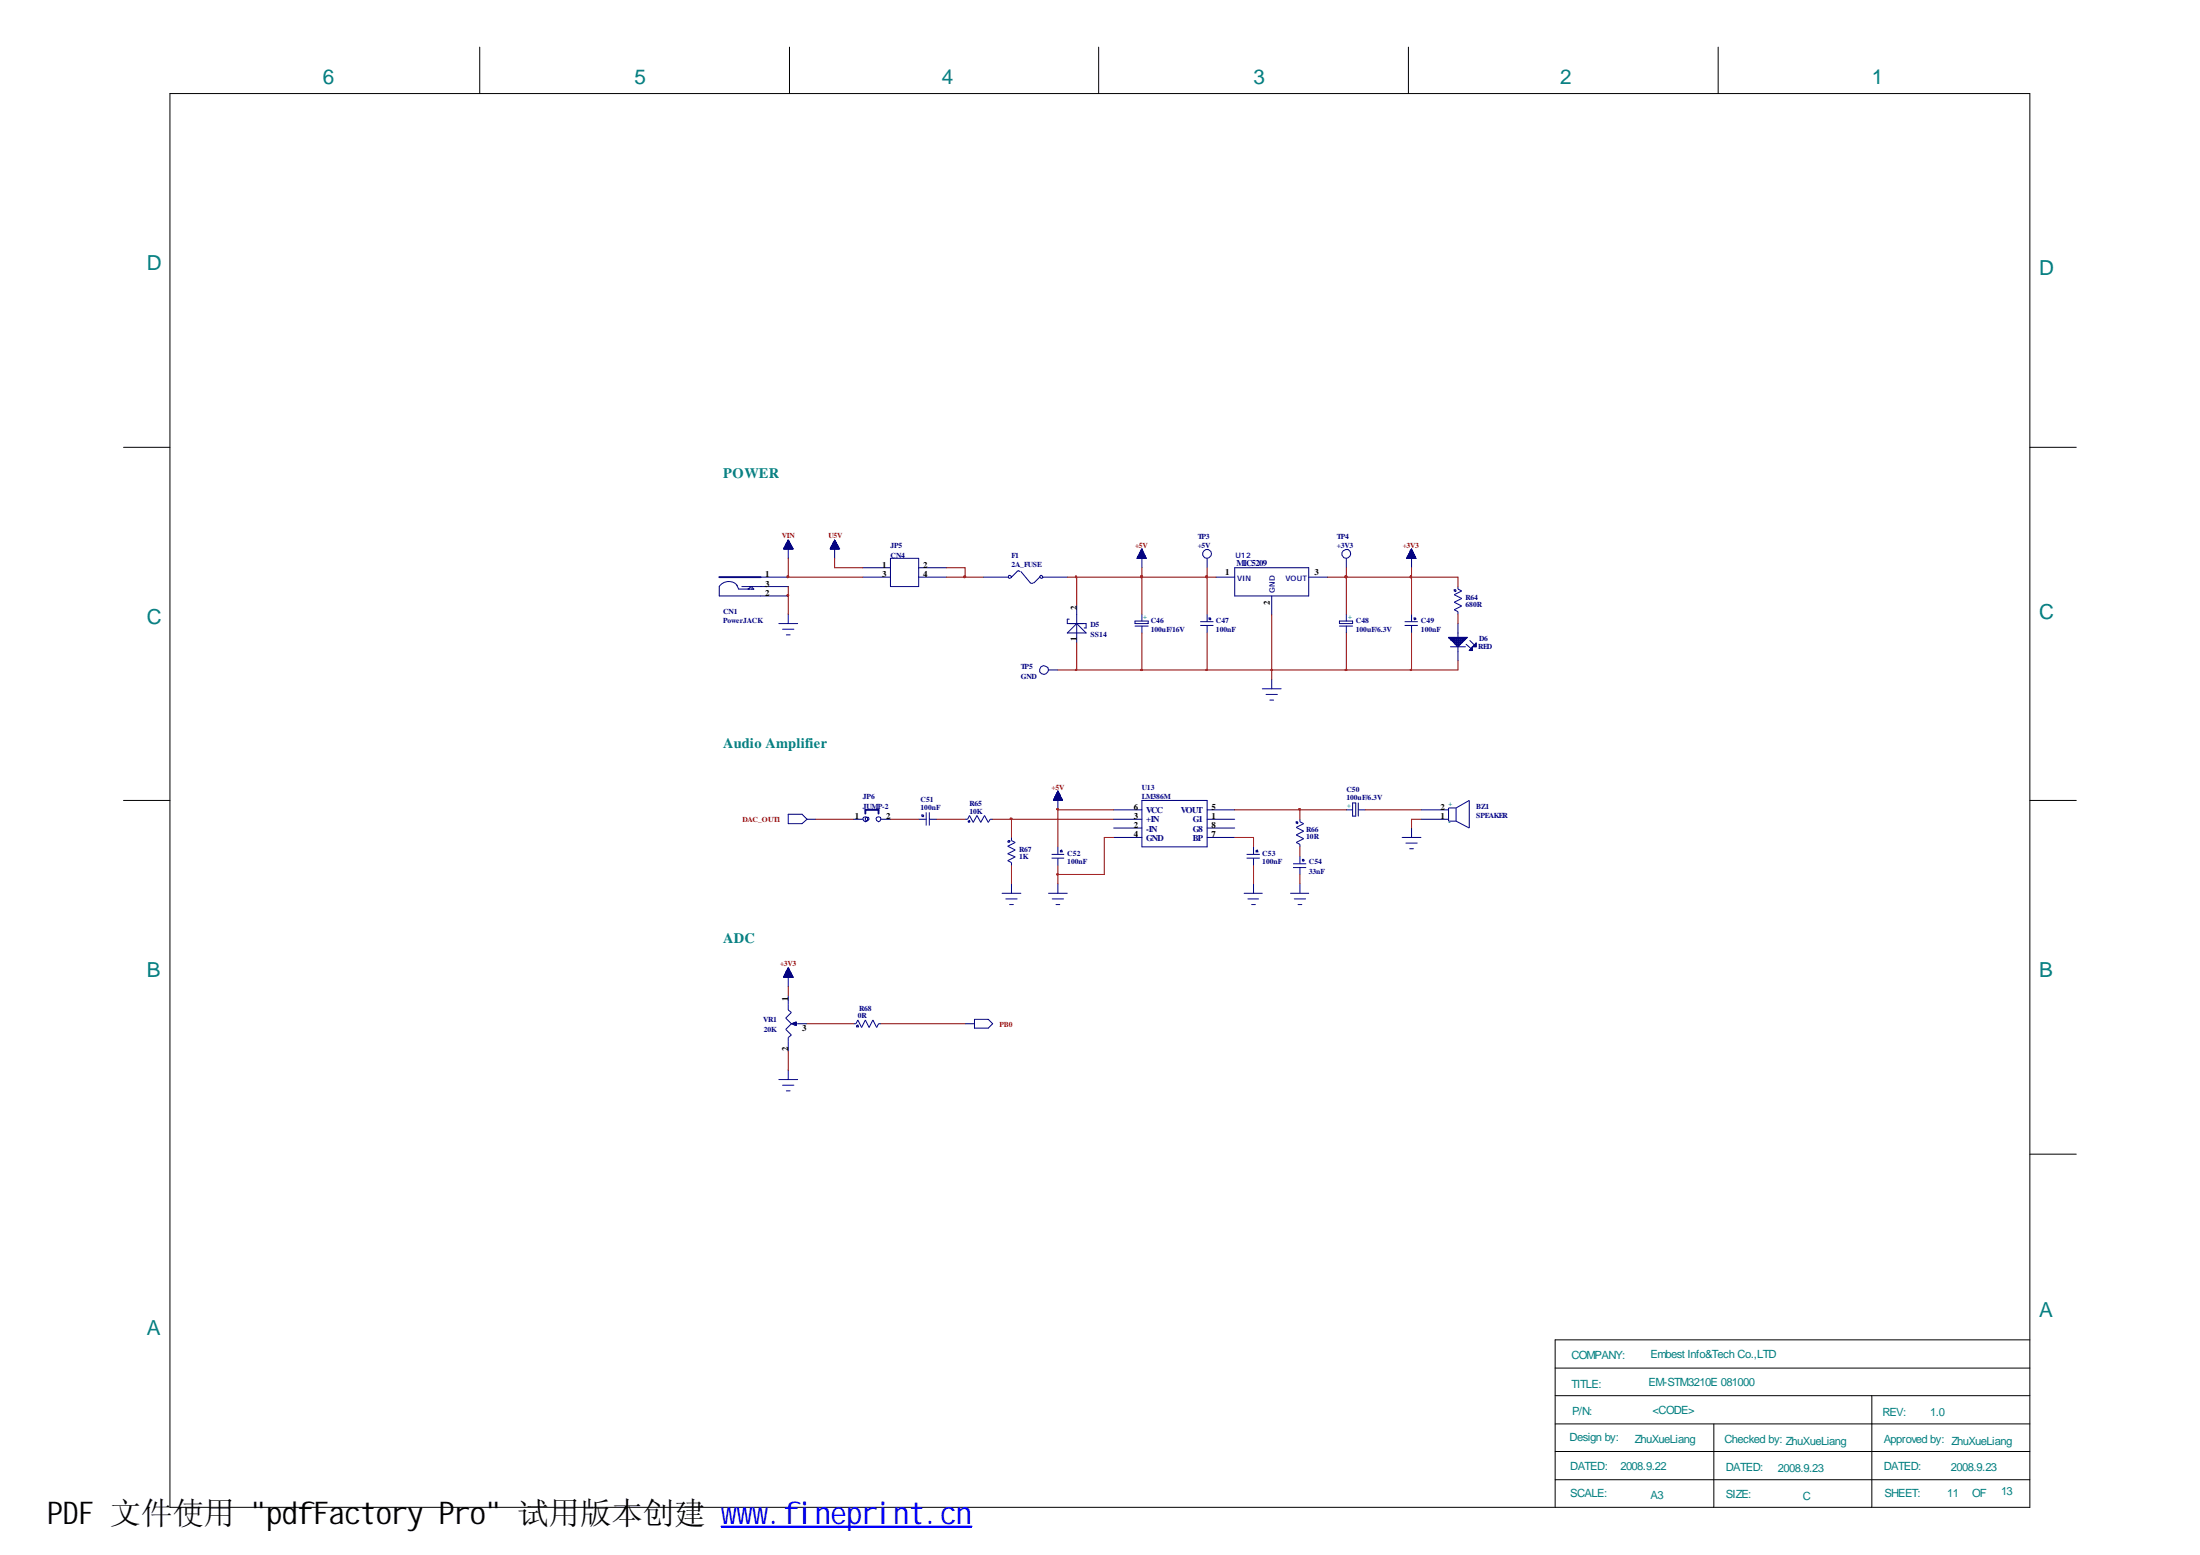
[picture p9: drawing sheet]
<svg xmlns="http://www.w3.org/2000/svg" width="297mm" height="210mm" viewBox="0 0 297 210" stroke-linecap="round" stroke-linejoin="round" font-family="sans-serif">
<g fill="none" stroke="#000080" stroke-width=".14">
<path d="M99.5 79l.2 .5h2.1l-.4-.3-.4 .3M99.6 79.1a1.51 1.51 0 0 0-2.5 .1v1.2h9.3M100.2 79.2h6.2M102.7 77.9h3.7M105.8 74h1.2v.1M105.8 73.9v.2M105.9 74.1v-.3h1v.3M105.9 73.9h1M106 73.8h.8M106 74.1v-.4h.8v.4M106.1 73.6h.7M106.1 73.5h.7v.6"/>
<path d="M106.1 73.4v.7M106.2 73.4h.5M106.2 74.1v-.8h.5v.8M106.3 73.3h.3M106.3 73.2v.9M106.3 73.2h.3v.9M106.3 73.1h.2M106.3 73h.2v1.1M106.3 72.9v1.2M106.4 72.9v2.5M106.4 72.9l-.6 1.2M106.4 72.9l.7 1.2h-1.3"/>
<path d="M112.2 74h1.1v.1M112.2 73.9h1M112.3 73.8h.8M112.3 74.1v-.4h.8v.4M112.4 73.5h.6v.6M112.4 73.4h.5M112.5 73.3h.4M112.5 73.2v.9M112.6 73.2h.3v.9M112.7 72.9l.7 1.2h-1.3zM112.7 73h.1v1.1M112.7 72.9v2.5"/>
<path d="M112.8 73.1h-.2v1M112.9 73.3h-.5v.8M112.9 73.3v.8M113 73.6h-.6v.5M113.2 73.8h-1v.3M113.2 73.8v.3M116.5 77.9h3.7M116.5 76.6h3.7M120.2 75.4h3.8v3.8h-3.8zM124 77.9h3.8M124 76.6h3.8M132.8 77.9h3.3"/>
<path d="M136.2 77.7h.3l.1 .2-.3 .2-.2-.1zM137.7 77.1h-.3l-.8 .8M137.8 77.1l1.3 1.6 .2 .1M139.5 78.7l-.1 .1M140.4 77.9l-.8 .8M140.5 77.7l.3 .2-.2 .2-.2-.3zM140.9 77.9h3.2M153.6 75.3h1.1v.1M153.7 75.1h.9M153.7 75v.4M153.8 75h.8v.4M153.8 74.9h.7v.5"/>
<path d="M153.8 74.8h.6v.6M153.9 74.6h.4M153.9 74.5v.9M154 74.5h.3v.9M154 74.4h.3M154 74.4v1M154.1 74.4h.2v1M154.1 74.3h.1M154.2 74.1v2.5M154.2 74.1l.6 1.3h-1.3zM154.2 74.2h-.1v1.2M154.4 74.7h-.6v.7"/>
<path d="M154.5 74.9h-.7v.5M154.7 75.2h-1.1v.2M163 75.4v1.2M164.2 77.9h2.5M166.7 76.6h10v3.8h-10zM176.7 77.9h2.5M181.8 75.4v1.2M190 75.3h1.1M190.1 75.1h.9M190.1 75v.4M190.2 75h.8v.4M190.2 74.9h.7"/>
<path d="M190.2 75.4v-.5h.7v.5M190.2 74.8h.6M190.3 74.6h.5M190.3 74.5v.9M190.4 74.5h.4v.9M190.4 74.4h.3M190.4 74.4h.3v1M190.4 74.3v1.1M190.5 74.3h.1M190.6 74.1v2.5M190.6 74.1l.6 1.3h-1.3zM190.6 74.2h-.1v1.2"/>
<path d="M190.8 74.7h-.6v.7M190.8 74.6v.8M191.1 75.2h-1.1v.2M191.1 75.1v.3M196.3 79.6h.2l.1 .2-.1 .1-.2-.1zM196.8 79.2v.3l.6 .3-1.1 .5 1.1 .5-1.1 .5 1.1 .5-1.1 .5 .5 .3v.3M105.2 84.2h2.5M105.7 84.9h1.5M106.2 85.7h.5M106.4 82.9v1.3M141.6 90.4h1.2M144.4 83.6h-.3v.6h2.5v.6h-.2"/>
<path d="M145.4 81.7v5M145.4 84.2l1.2 1.2h-2.5zM153.2 83.8h1.8v.4h-1.8zM153.2 84.5h1.8M154.2 82.9v.9M154.2 84.5v.9M162.1 84.4h1.7M162.1 83.9h1.7M163 82.9v1M163 84.4v1M163.2 83.4h.2l.1 .2-.1 .1-.2-.1zM170.4 93h2.6"/>
<path d="M170.9 93.7h1.6M171.4 94.5h.6M171.7 80.4v2.6M171.7 91.7v1.3M180.8 83.8h1.8v.4h-1.8zM180.8 84.5h1.8M181.8 82.9v.9M181.8 84.5v.9M189.7 84.4h1.7M189.7 83.9h1.7M190.6 82.9v1M190.6 84.4v1"/>
<path d="M190.9 83.4h.2l.1 .2-.2 .1zM195.6 86h2.5l-1.3 1.3zM195.6 86.1h2.4M195.7 86v.2h2.3v-.2M195.8 86v.4h2M195.8 87.3h2.1M196 86v.5h1.7v-.5M196.1 86v.5h1.4M196.3 86v.7h1.1v-.7M196.3 86v.8h1M196.4 86v1M196.6 86v1.1h.4"/>
<path d="M196.7 86v1.2M196.8 84.2v5M196.9 86v1.2h-.1M197.1 86v1.1M197.2 86v1h-.7M197.4 86v.8M197.6 86v.5M197.9 86v.3M198 87l.6 .6v.2M198.5 86.5l.6 .6M198.5 87.6h.3M198.8 87.3v.5h-.4z"/>
<path d="M198.8 87.7h-.3v.1M198.8 87.5h-.1v.3M199.1 87.1h.2M199.1 87.1v.2M199.3 87.2h-.3v.1M199.3 87h-.1v.3M199.3 86.8v.5h-.5zM106.4 109.9h1.9l.7 .7-.7 .6h-1.9zM109 110.6h1.2M115.2 110.6h1.3M116.6 110.3h.2h.3l.1 .3-.2 .2-.2 .1-.2-.1-.1-.3zM116.8 110.4l.5-.1v.3l-.3 .2-.2-.1z"/>
<path d="M118.4 110.3h.2h.3l.1 .3-.2 .2-.2 .1-.2-.1-.1-.3zM119 110.6h1.2M124 110.6h1.1M124.5 110h.1l.1 .2-.1 .1-.1-.1zM125.1 109.7v1.7M125.5 109.7v1.7M125.5 110.6h1M130.3 110.6h.3l.3-.5 .5 .9 .5-.9 .5 .9 .5-.9 .5 .9 .3-.4h.3M130.7 110.8h.2l.1 .1-.2 .1zM136.1 113.5l.3 .1-.2 .1-.1-.1zM136.6 113v.5l.5 .2-1 .5 1 .5-1 .5 1 .5-1 .5 .5 .2v.5M136.6 119.3v1.3"/>
<path d="M142 115.8h1.7M142 115.3h1.7M142.2 108h1.2M142.3 107.9h1.1v.1M142.3 108v-.2h1v.2M142.4 107.7h.9M142.4 107.6h.9v.4M142.4 107.5v.5M142.5 107.5h.7M142.6 107.4h.6v.6M142.6 107.3h.5M142.6 107.2v.8"/>
<path d="M142.7 107.2h.4v.8M142.7 107.1h.3v.9M142.7 107v1M142.7 107h.3M142.8 106.8v2.5M142.8 114.3v1M142.8 115.8v1.1M142.8 119.3v1.3M142.8 106.8l-.6 1.2M142.8 106.8l.6 1.2M142.8 106.9h.1v1.1M142.9 106.9h-.2v1.1"/>
<path d="M143.2 114.8l.1-.1 .1 .3h-.2zM143.2 107.5h-.7v.5M143.4 108h-1.2M150.4 110.6h3.8M150.4 109.3h3.8M150.4 111.8h3.8M150.4 113h3.8M154.2 108h8.8v6.3h-8.8zM163 110.6h3.7M163 109.3h3.7M163 111.8h3.7M163 113h3.7"/>
<path d="M168.3 115.8h1.8M168.3 115.3h1.8M169.2 114.3v1M169.2 115.8v1.1M169.2 119.3v1.3M169.6 114.8l.2-.1v.3h-.2zM174.6 117.1h1.8M174.6 116.6h1.8M175 110.9h.2l.1 .2-.1 .1-.2-.1zM175.5 110.6v.3l.5 .3-1 .5 1 .5-1 .5 1 .5-1 .5 .5 .3v.3M175.5 115.6v1M175.5 117.1v.9"/>
<path d="M175.5 119.3v1.3M175.9 116h.1l.1 .2-.2 .1zM181.8 109.3h.8M182.6 108.4h.4v1.8h-.4zM183.4 109.3h.9M183.4 108.4v1.8M189.3 113h2.6M189.8 113.8h1.5M190.3 114.6h.5M190.6 111.8v1.2M191.9 110.6h3.7M191.9 109.3h3.7"/>
<path d="M196.6 109.1l1.8-1.1v3.8l-1.8-1M196.6 109.1v1.7M196.6 109.1h-1v1.7h1M105.8 131.9v-.1h1.2v.1M105.8 131.8h1.2M105.9 131.7h1v.2M106 131.4v.5M106 131.5h.8M106.1 131.2v.7M106.1 131.2h.7v.7M106.1 131.4h.7v.5M106.1 131.3h.7"/>
<path d="M106.2 131.2h.5v.7M106.3 130.9v1M106.3 131h.3v.9M106.3 131.9v-1.2h.2v1.2M106.3 130.9h.3M106.3 130.8h.2M106.4 130.7v2.5M106.4 134.4v1.9l.4 .4-.7 .7 .7 .8M106.4 130.7l-.6 1.2M106.4 130.7l.7 1.2h-1.3M106.7 131.1h-.5v.8M106.8 138.2h2.2"/>
<path d="M106.8 138.2l.7-.3v.5zM106.8 138.2l-.7 .8 .7 .7-.4 .4v1.8M106.9 138.1v.1M106.9 131.6h-1v.3M107.2 138.4h.3M107.2 138v.3M107.4 138v.4M107.4 137.9v.5M107.5 138.1h-.4v.2M115.2 138.2h.4l.2-.5 .5 1 .5-1 .5 1 .6-1 .5 1 .2-.5h.4M115.7 138.4h.1l.1 .2h-.2zM130.3 138.2h1.3"/>
<path d="M131.6 137.6h1.8l.6 .6-.6 .6h-1.8zM135.3 120.6h2.5M135.8 121.3h1.5M136.3 122.1h.5M141.6 120.6h2.5M142.1 121.3h1.5M142.6 122.1h.5M168 120.6h2.4M168.5 121.3h1.4M169 122.1h.5M174.2 120.6h2.5M174.8 121.3h1.5"/>
<path d="M175.3 122.1h.5M105.2 145.7h2.5M105.7 146.5h1.5M106.2 147.2h.5M106.4 144.5v1.2"/>
<circle cx="163" cy="74.8" r=".61"/>
<circle cx="181.8" cy="74.8" r=".6"/>
<circle cx="141" cy="90.4" r=".6"/>
</g>
<path d="M97.1 77.9h5.6M116.8 109.8v-.5h1.8v.5" fill="none" stroke="#000080" stroke-width=".25"/>
<g fill="none" stroke="#800000" stroke-width=".14">
<path d="M106.4 75.4v2.5h10.1M106.4 79.2v3.7M112.7 75.4v1.2h3.8M127.8 77.9h5M127.8 76.6h2.5v1.3M144.1 77.9h20.1M145.4 77.9v3.8M154.2 76.6v6.3M163 76.6v6.3M179.2 77.9h17.6v1.3M181.8 76.6v6.3M190.6 76.6v6.3"/>
<path d="M145.4 86.7v3.7M154.2 85.4v5M163 85.4v5M171.7 83v8.7M181.8 85.4v5M190.6 85.4v5M196.8 82.9v1.3M196.8 89.2v1.2h-54M110.2 110.6h5M120.2 110.6h3.8M126.5 110.6h3.8M134 110.6h16.4"/>
<path d="M136.6 110.6v2.4M136.6 116.9v2.4M142.8 116.9v2.4M150.4 113h-1.3v5h-6.3M150.4 109.3h-7.6v5M166.7 113h2.5v1.3M166.7 109.3h15.1M169.2 116.9v2.4M175.5 109.3v1.3M175.5 114.3v1.3M175.5 118v1.3M184.3 109.3h7.6"/>
<path d="M191.9 110.6h-1.3v1.2M106.4 133.2v1.2M109 138.2h6.2M119 138.2h11.3M106.4 141.9v2.6"/>
</g>
<g fill="#800000" stroke="#800000" stroke-width=".14">
<path d="M136.4 110.4l.3 .1-.2 .1z" fill-rule="evenodd"/>
<path d="M175.4 109.2h.2l-.2 .1z" fill-rule="evenodd"/>
<path d="M106.3 77.7h.2v.2h-.2z" fill-rule="evenodd"/>
<path d="M190.4 77.7l.2 .1-.1 .2z" fill-rule="evenodd"/>
<path d="M181.6 77.7h.2v.2h-.2z" fill-rule="evenodd"/>
<path d="M145.2 77.7l.2 .1-.1 .2z" fill-rule="evenodd"/>
<path d="M154 77.7h.2v.2h-.2z" fill-rule="evenodd"/>
<path d="M130.1 77.7h.2v.2h-.2z" fill-rule="evenodd"/>
<path d="M162.8 90.4h.2l-.1 .1z" fill-rule="evenodd"/>
<path d="M190.4 90.4h.2l-.1 .1z" fill-rule="evenodd"/>
<path d="M154 90.4h.3l-.2 .1z" fill-rule="evenodd"/>
<path d="M145.2 90.4h.2l-.1 .1z" fill-rule="evenodd"/>
<path d="M171.6 90.4h.2l-.1 .1z" fill-rule="evenodd"/>
<path d="M181.6 90.4h.3l-.2 .1z" fill-rule="evenodd"/>
<path d="M142.7 109.2h.2l-.2 .1z" fill-rule="evenodd"/>
<path d="M106.3 80.3l.2 .1h-.2z" fill-rule="evenodd"/>
<path d="M142.7 118h.2l-.2 .1z" fill-rule="evenodd"/>
<path d="M190.4 77.7l.2 .1-.1 .2z" fill-rule="evenodd"/>
<path d="M162.8 77.7l.2 .1-.1 .2z" fill-rule="evenodd"/>
<path d="M154 77.7h.2v.2h-.2z" fill-rule="evenodd"/>
<path d="M171.6 90.4h.2l-.1 .1z" fill-rule="evenodd"/>
<path d="M162.8 77.7l.2 .1-.1 .2z" fill-rule="evenodd"/>
<path d="M181.6 77.7h.2v.2h-.2z" fill-rule="evenodd"/>
</g>
<g fill="none" stroke="#000" stroke-width=".14">
<path d="M22.9 12.6h251.2v190.9h-251.2zM64.8 6.4v6.2M106.6 6.4v6.2M148.3 6.4v6.2M190.2 6.4v6.2M232 6.4v6.2M16.7 60.4h6.2M274.1 60.4h6.2M16.7 108h6.2M274.1 108h6.2M274.1 155.8h6.2M210 195.9h64.1"/>
<path d="M210 199.7h64.1M210 184.7h64.1M210 188.4h64.1M210 192.2h64.1M231.4 192.2v11.3M252.7 188.4v15.1M274.1 180.9h-64.1v22.6"/>
</g>
<path d="M97.4 206h33.8" fill="none" stroke="#00f" stroke-width=".18"/>
<path d="M97.4 206.1h33.8" fill="none" stroke="#00f" stroke-width=".17"/>
<text font-size="4.2" x="6.3" y="205.7">PDF 文件使用 &quot;pdfFactory Pro&quot; 试用版本创建 www.fineprint.cn</text>
<g font-size="2.8" fill="#008080">
<text x="43.6" y="11.4">6</text>
<text x="85.7" y="11.4">5</text>
<text x="127.2" y="11.4">4</text>
<text x="169.2" y="11.4">3</text>
<text x="210.7" y="11.4">2</text>
<text x="252.7" y="11.4">1</text>
<text x="19.8" y="36.5">D</text>
<text x="275.3" y="37.1">D</text>
<text x="275.3" y="83.6">C</text>
<text x="19.8" y="84.3">C</text>
<text x="19.8" y="131.9">B</text>
<text x="275.3" y="131.9">B</text>
<text x="275.3" y="177.7">A</text>
<text x="19.8" y="180.3">A</text>
</g>
<g font-size="1.9" fill="#008080">
<text x="97.6" y="64.5">POWER</text>
<text x="97.6" y="100.9">Audio Amplifier</text>
<text x="97.6" y="127.3">ADC</text>
</g>
<g font-size="1.5" fill="#008080">
<text x="212.2" y="183.4">COMPANY:</text>
<text x="222.8" y="183.3">Embest Info&amp;Tech Co.,LTD</text>
<text x="212.2" y="187.3">TITLE:</text>
<text x="212.3" y="191">P/N:</text>
<text x="222.6" y="187.1">EM-STM3210E 081000</text>
<text x="223.1" y="190.9">&lt;CODE&gt;</text>
<text x="254.2" y="191.2">REV:</text>
<text x="260.6" y="191.2">1.0</text>
<text x="211.9" y="194.5">Design by:</text>
<text x="220.7" y="194.7">ZhuXueLiang</text>
<text x="232.8" y="194.7">Checked by: ZhuXueLiang</text>
<text x="254.3" y="194.8">Approved by: ZhuXueLiang</text>
<text x="212" y="202.1">SCALE:</text>
<text x="212" y="198.5">DATED:</text>
<text x="218.8" y="198.5">2008.9.22</text>
<text x="222.8" y="202.4">A3</text>
<text x="233" y="202.2">SIZE:</text>
<text x="233" y="198.6">DATED:</text>
<text x="240" y="198.7">2008.9.23</text>
<text x="243.4" y="202.5">C</text>
<text x="254.3" y="198.5">DATED:</text>
<text x="254.4" y="202.1">SHEET:</text>
<text x="262.9" y="202">11</text>
<text x="263.4" y="198.6">2008.9.23</text>
<text x="266.3" y="202">OF</text>
<text x="270.2" y="201.9">13</text>
</g>
<g font-size="1.2">
<text x="103.3" y="77.9">1</text>
<text x="119.1" y="76.6">1</text>
<text x="119.1" y="77.9">3</text>
<text x="124.6" y="76.6">2</text>
<text x="124.6" y="77.9">4</text>
<text x="165.4" y="77.7">1</text>
<text x="177.5" y="77.7">3</text>
<text x="103.3" y="79.2">3</text>
<text x="103.3" y="80.4">2</text>
<text x="145.4" y="82.3" transform="rotate(-90 145.4 82.3)">2</text>
<text x="171.4" y="81.7" transform="rotate(-90 171.4 81.7)">2</text>
<text x="145.4" y="86.5" transform="rotate(-90 145.4 86.5)">1</text>
<text x="115.4" y="110.6">1</text>
<text x="119.6" y="110.6">2</text>
<text x="153.1" y="109.3">6</text>
<text x="153.1" y="110.6">3</text>
<text x="153.1" y="111.8">2</text>
<text x="153.1" y="113">4</text>
<text x="163.6" y="109.3">5</text>
<text x="163.6" y="110.6">1</text>
<text x="163.6" y="111.8">8</text>
<text x="163.6" y="113">7</text>
<text x="194.5" y="109.3">2</text>
<text x="194.5" y="110.6">1</text>
<text x="106.4" y="135.1" transform="rotate(-90 106.4 135.1)">1</text>
<text x="106.4" y="141.9" transform="rotate(-90 106.4 141.9)">2</text>
<text x="108.3" y="139.1">3</text>
</g>
<g font-size="1.2" fill="#000080">
<text x="167" y="76.5">MIC5209</text>
<text x="154.8" y="109.7">VCC</text>
<text x="154.8" y="111">+IN</text>
<text x="154.8" y="112.3">-IN</text>
<text x="154.8" y="113.5">GND</text>
<text x="159.4" y="109.7">VOUT</text>
<text x="161" y="111">G1</text>
<text x="161" y="112.3">G8</text>
<text x="161" y="113.5">BP</text>
</g>
<g font-size="1" fill="#f00">
<text x="105.6" y="72.7">VIN</text>
<text x="111.8" y="72.7">U5V</text>
<text x="153.2" y="73.9">+5V</text>
<text x="189.4" y="73.9">+3V3</text>
<text x="142" y="106.6">+5V</text>
<text x="100.2" y="110.9">DAC_OUT1</text>
<text x="105.3" y="130.4">+3V3</text>
<text x="135" y="138.6">PB0</text>
</g>
<g font-size="1" fill="#000080">
<text x="120.2" y="74">JP5</text>
<text x="120.2" y="75.3">CN4</text>
<text x="136.6" y="75.3">F1</text>
<text x="136.6" y="76.6">2A_FUSE</text>
<text x="161.7" y="72.7">TP3</text>
<text x="161.7" y="74">+5V</text>
<text x="166.8" y="75.3">U12</text>
<text x="180.5" y="72.7">TP4</text>
<text x="180.5" y="74">+3V3</text>
<text x="97.6" y="82.8">CN1</text>
<text x="167" y="78.4">VIN</text>
<text x="172.1" y="80" transform="rotate(-90 172.1 80)">GND</text>
<text x="173.6" y="78.4">VOUT</text>
<text x="197.9" y="81">R64</text>
<text x="197.9" y="82">680R</text>
<text x="97.6" y="84.1">PowerJACK</text>
<text x="147.2" y="84.7">D5</text>
<text x="147.2" y="86">SS14</text>
<text x="155.4" y="84.1">C46</text>
<text x="155.4" y="85.3">100uF/16V</text>
<text x="164.2" y="84.1">C47</text>
<text x="164.2" y="85.3">100nF</text>
<text x="183" y="84.1">C48</text>
<text x="183" y="85.3">100uF/6.3V</text>
<text x="191.9" y="84.1">C49</text>
<text x="191.9" y="85.3">100nF</text>
<text x="199.6" y="87.6">RED</text>
<text x="199.7" y="86.5">D6</text>
<text x="137.8" y="90.4">TP5</text>
<text x="137.8" y="91.6">GND</text>
<text x="116.5" y="107.9">JP6</text>
<text x="154.2" y="106.6">U13</text>
<text x="154.2" y="107.9">LM386M</text>
<text x="181.8" y="106.9">C50</text>
<text x="116.5" y="109.1">JUMP-2</text>
<text x="124.3" y="108.3">C51</text>
<text x="124.3" y="109.4">100nF</text>
<text x="130.9" y="108.8">R65</text>
<text x="130.9" y="109.8">10K</text>
<text x="176.4" y="112.4">R66</text>
<text x="176.4" y="113.3">10R</text>
<text x="181.8" y="108">100uF/6.3V</text>
<text x="199.3" y="109.1">BZ1</text>
<text x="199.3" y="110.4">SPEAKER</text>
<text x="137.6" y="115">R67</text>
<text x="137.6" y="116">1K</text>
<text x="144.1" y="115.5">C52</text>
<text x="144.1" y="116.7">100nF</text>
<text x="170.4" y="115.5">C53</text>
<text x="170.4" y="116.7">100nF</text>
<text x="176.7" y="116.7">C54</text>
<text x="176.7" y="118">33nF</text>
<text x="115.8" y="137.4">0R</text>
<text x="116" y="136.4">R68</text>
<text x="103" y="138">VR1</text>
<text x="103.1" y="139.3">20K</text>
</g>
<g font-size=".9" fill="#008080">
<text x="154.3" y="83.6">+</text>
<text x="182" y="83.6">+</text>
<text x="182.4" y="109.1" transform="rotate(-90 182.4 109.1)">+</text>
<text x="195.6" y="108.8">+</text>
<text x="195.6" y="111.3">-</text>
</g>
</svg>
